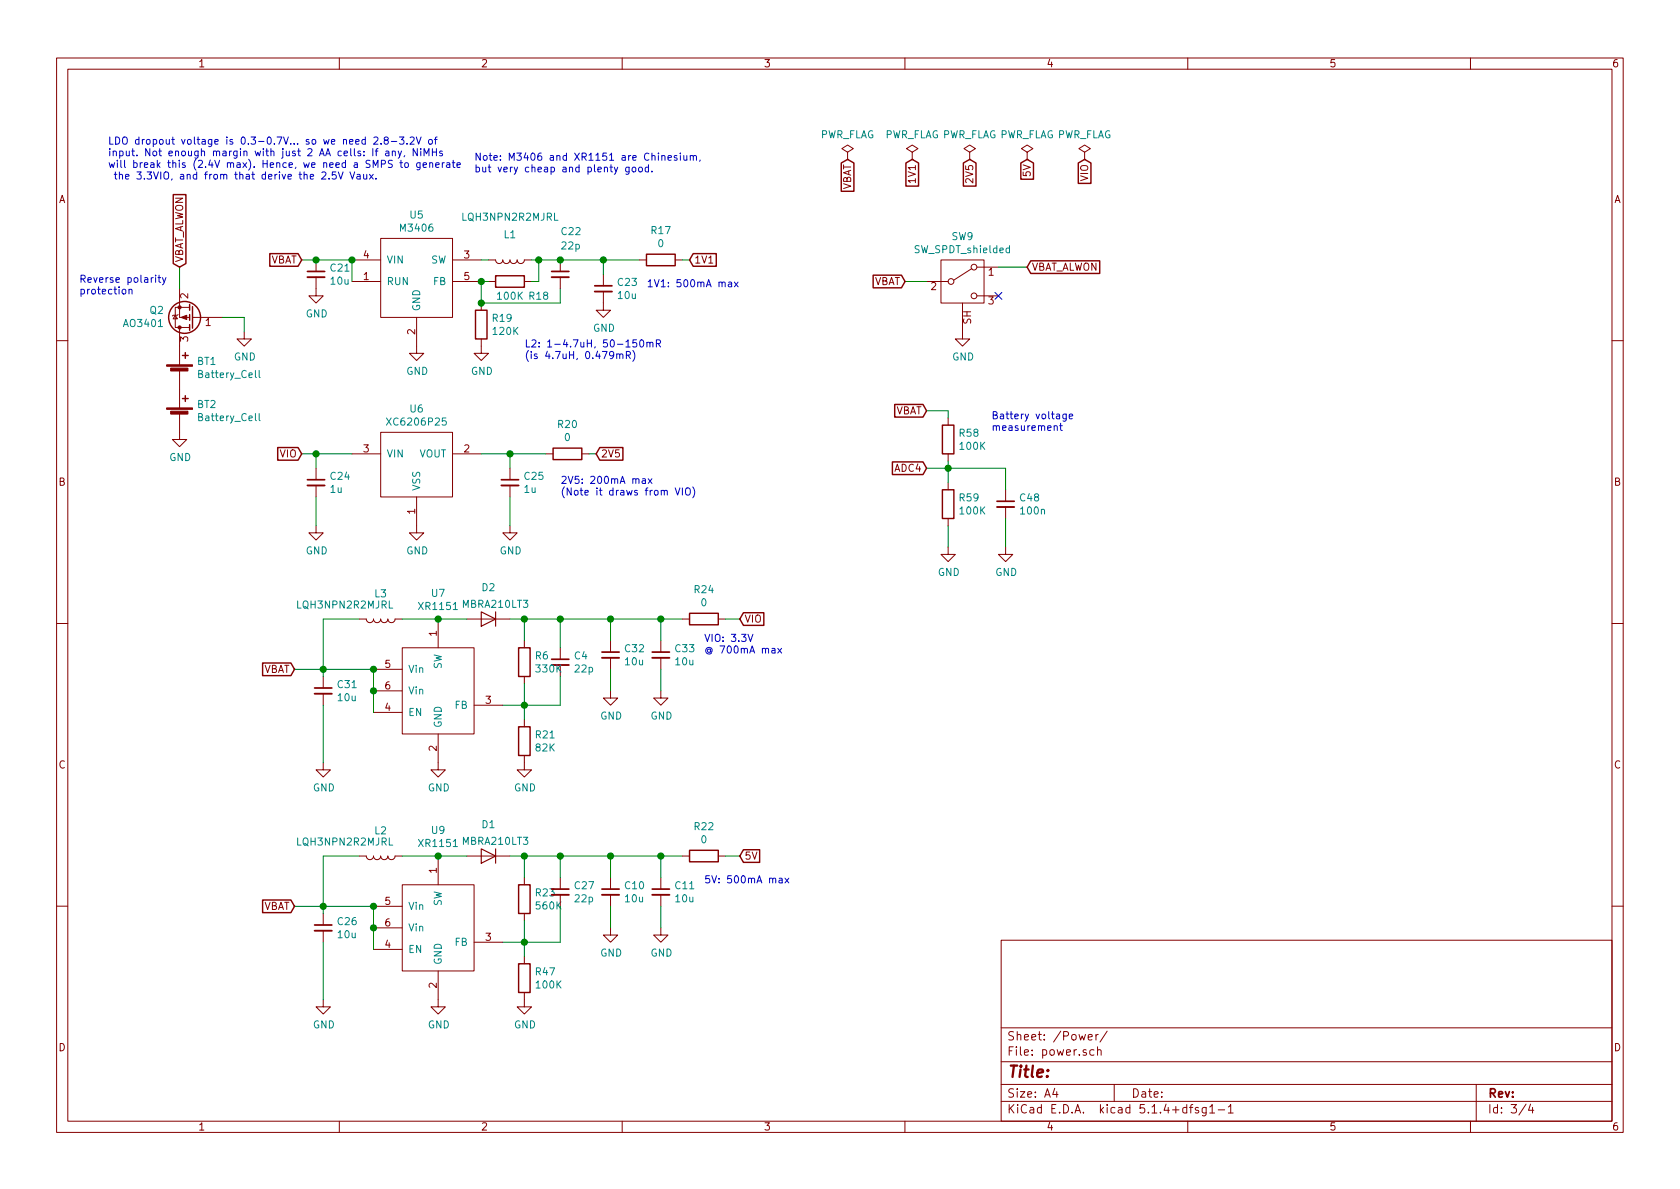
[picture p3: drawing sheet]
<svg xmlns="http://www.w3.org/2000/svg" width="297mm" height="210mm" viewBox="0 0 297 210" stroke-linecap="round" stroke-linejoin="round" font-family="sans-serif">
<g fill="none" stroke="#840000" stroke-width=".18">
<path d="M10 10.3h277v189.9h-277zM12 12.2h273v186.1h-273zM60 10.3v1.9M110 10.3v1.9M160 10.3v1.9M210 10.3v1.9M260 10.3v1.9M149.9 26.9l1-.6-1-.7-1.1 .7 1.1 .6v1.3M149.9 28.2h.1M161.3 26.9l1-.6-1-.7-1 .7 1 .6v1.3M161.3 28.2h.1M171.4 26.9l1.1-.6-1.1-.7-1 .7 1 .6v1.3"/>
<path d="M171.4 28.2h.1M181.6 26.9l1-.6-1-.7-1 .7 1 .6v1.3M181.6 28.2h.1M191.8 26.9l1-.6-1-.7-1 .7 1 .6v1.3M191.8 28.2h.1M31 55.7l.4 .7h-.8zM31.5 55.6l-.1 .1h-.8l-.1 .2M31.7 51v5.1h1.8M31.7 57.9v6.6M31.7 57.9h1.8M33.5 54.4h-2.5v3.5h.7M34 56.1h5.4"/>
<path d="M43.2 58.7v1.2h1.2l-1.2 1.3-1.3-1.3h1.3M55.9 49v3.3h1.2l-1.2 1.3-1.3-1.3h1.3M55.9 46v2M62.2 46h5.1M62.2 49.8h5.1M67.3 42.2h12.7v13.9h-12.7zM73.7 56.1v6.4h1.2l-1.2 1.2-1.3-1.2h1.3M80 46h5.1M80 49.8h5.1M85.1 59.9v2.6h1.3l-1.3 1.2-1.3-1.2h1.3M85.1 53.6v1.3M86.4 46h1.2a.63 .63 0 0 0 .7 .6 .63 .63 0 0 0 .6-.6 .63 .63 0 0 0 .6 .6 .63 .63 0 0 0 .7-.6 .63 .63 0 0 0 .6 .6 .63 .63 0 0 0 .6-.6 .63 .63 0 0 0 .7 .6 .63 .63 0 0 0 .6-.6h1.3"/>
<path d="M86.4 49.8h1.2M92.7 49.8h1.3M99.1 46v2M99.1 49v2M106.7 51.6v3.3h1.2l-1.2 1.2-1.3-1.2h1.3M106.7 48.5v2M113 46h1.3M119.4 46h1.2M163.8 49.8h3.8M166.4 46h7.6v7.6h-7.6zM170.2 53.6v6.3h1.2l-1.2 1.3-1.3-1.3h1.3M171.8 47.5l-3.1 2"/>
<path d="M172.7 52.3h3.8M172.7 47.2h3.8M10 60.2h2M31.7 73.1v4.6h1.3l-1.3 1.3-1.2-1.3h1.2M31.7 65.5v6.6M67.3 76.4h12.7v11.5h-12.7zM167.6 73.9v1.3M285 60.2h2M55.9 93v1.2h1.2l-1.2 1.3-1.3-1.3h1.3M55.9 82.8v2M55.9 85.8v2.1M62.2 80.3h5.1"/>
<path d="M73.7 87.9v6.3h1.2l-1.2 1.3-1.3-1.3h1.3M80 80.3h5.1M90.2 93v1.2h1.2l-1.2 1.3-1.3-1.3h1.3M90.2 82.8v2M90.2 85.8v2.1M96.5 80.3h1.3M102.9 80.3h1.2M167.6 96.8v1.2h1.3l-1.3 1.3-1.2-1.3h1.2M167.6 80.3v1.2M167.6 85.3v1.3M167.6 91.7v1.3M177.8 96.8v1.2h1.3l-1.3 1.3-1.3-1.3h1.3"/>
<path d="M177.8 86.6v2M177.8 89.7v2M10 110.3h2M57.1 119.6v2.1M63.5 109.5h1.3a.63 .63 0 0 0 .6 .6 .63 .63 0 0 0 .6-.6 .63 .63 0 0 0 .7 .6 .63 .63 0 0 0 .6-.6 .63 .63 0 0 0 .6 .6 .63 .63 0 0 0 .7-.6 .63 .63 0 0 0 .6 .6 .63 .63 0 0 0 .6-.6h1.3M66 118.4h5.1M71.1 114.5h12.7v15.3h-12.7zM77.5 109.5v5M82.5 109.5h7.7M92.7 113.3v1.2M92.7 119.6v1.3M99.1 114.5v2.1"/>
<path d="M99.1 117.6v2M107.9 113.3v2M107.9 116.3v2.1M116.8 113.3v2M116.8 116.3v2.1M120.6 109.5h1.3M127 109.5h1.3M285 110.3h2M57.1 134.9v1.2h1.3l-1.3 1.3-1.2-1.3h1.2M57.1 122.7v2M66 126h5.1M66 122.2h5.1"/>
<path d="M77.5 129.8v6.3h1.2l-1.2 1.3-1.3-1.3h1.3M83.8 124.7h5.1M92.7 133.6v2.5h1.3l-1.3 1.3-1.3-1.3h1.3M92.7 127.2v1.3M107.9 122.2v1.2h1.3l-1.3 1.3-1.2-1.3h1.2M116.8 122.2v1.2h1.3l-1.3 1.3-1.2-1.3h1.2M63.5 151.4h1.3a.63 .63 0 0 0 .6 .6 .63 .63 0 0 0 .6-.6 .63 .63 0 0 0 .7 .6 .63 .63 0 0 0 .6-.6 .63 .63 0 0 0 .6 .6 .63 .63 0 0 0 .7-.6 .63 .63 0 0 0 .6 .6 .63 .63 0 0 0 .6-.6h1.3M71.1 156.5h12.7v15.2h-12.7zM77.5 151.4v5.1M82.5 151.4h7.7M92.7 155.2v1.3M99.1 155.2v2"/>
<path d="M99.1 158.2v2.1M107.9 155.2v2M107.9 158.2v2.1M116.8 155.2v2M116.8 158.2v2.1M120.6 151.4h1.3M127 151.4h1.3M10 160.2h2M57.1 176.8v1.2h1.3l-1.3 1.3-1.2-1.3h1.2M57.1 161.5v2.1M57.1 164.6v2M66 167.9h5.1"/>
<path d="M66 160.3h5.1M66 164.1h5.1M77.5 171.7v6.3h1.2l-1.2 1.3-1.3-1.3h1.3M83.8 166.6h5.1M92.7 175.5v2.5h1.3l-1.3 1.3-1.3-1.3h1.3M92.7 161.5v1.3M92.7 169.2v1.2M107.9 164.1v1.2h1.3l-1.3 1.3-1.2-1.3h1.2M116.8 164.1v1.2h1.3l-1.3 1.3-1.2-1.3h1.2M177 166.3h108v32h-108zM285 160.2h2M60 198.3v1.9"/>
<path d="M110 198.3v1.9M160 198.3v1.9M177 194.8h108M177 191.8h108M177 187.8h108M177 181.8h108M186.5 192.5l-.4 1h1M186.8 193v1M192.4 183.4l.7-.1v-.3l-.5-.1-.2 .2 .1 .7h.6M193.4 185.7l-.4-.1-.3 .3 .1 .6 .2 .1 .4-.1M193.8 182.9v1M194.1 185.7l.2-.1 .3 .1 .1 .9"/>
<path d="M194.1 185.1v1.5M194.2 182.9l-.4 .2v.1M195.8 182.3l-1.3 2M197 191.8v3M210 198.3v1.9M210.3 195.8h.6M210.9 195.3l-.4 .2v1.3M211.9 195.9l-.4-.1-.2 .2 .1 .3 .5 .1v.3h-.6M213.3 195.8v1.2l-.3 .3h-.4M213.3 195.9l-.5-.1-.3 .3 .1 .6 .2 .1 .5-.1M213.9 195.8l.4-.5v1.5M213.9 196.8h.9"/>
<path d="M215.4 196.3h1.1M217.2 195.8l.4-.5v1.5M217.2 196.8h.8M260 198.3v1.9M261 191.8v6.5M269.8 195.2l-1.2 2M270.6 195.2l-.3 1.1h.9M271 195.8v1"/>
<circle cx="168.1" cy="49.8" r=".51"/>
<circle cx="172.2" cy="47.2" r=".51"/>
<circle cx="172.2" cy="52.3" r=".51"/>
</g>
<g fill="none" stroke="#840000" stroke-width=".33">
<path d="M54.4 49h3M97.5 49h3.1M105.2 51.6h3M54.4 85.8h3M88.6 85.8h3.1M176.3 89.7h3M97.5 117.6h3.1M106.4 116.3h3.1M115.3 116.3h3.1M55.6 122.7h3.1M97.5 158.2h3.1M106.4 158.2h3.1"/>
<path d="M115.3 158.2h3.1M55.6 164.6h3.1"/>
</g>
<g fill="none" stroke="#840000" stroke-width=".3">
<path d="M54.4 48h3M97.5 48h3.1M105.2 50.5h3M54.4 84.8h3M88.6 84.8h3.1M176.3 88.6h3M97.5 116.6h3.1M106.4 115.3h3.1M115.3 115.3h3.1M55.6 121.7h3.1M97.5 157.2h3.1M106.4 157.2h3.1"/>
<path d="M115.3 157.2h3.1M55.6 163.6h3.1"/>
</g>
<path d="M85.1 108.2l2.5 1.3-2.5 1.2zM87.6 108.2v2.5M85.1 150.1l2.5 1.3-2.5 1.2zM87.6 150.1v2.5" fill="none" stroke="#840000" stroke-width=".2"/>
<g fill="none" stroke="#840000" stroke-width=".25">
<path d="M30.6 34.4h2.3v12.2l-1.2 .6-1.1-.6zM148.7 28.8l1.2-.6 1.1 .6v5h-2.3zM160.2 28.8l1.1-.6 1.1 .6v4.1h-2.2zM170.3 28.8l1.1-.6 1.2 .6v4.1h-2.3zM180.5 28.8l1.1-.6 1.1 .6v2.9h-2.2zM190.7 28.8l1.1-.6 1.1 .6v3.6h-2.2zM33.5 53.8v1.1M33.5 55.6v1M33.5 57.4v1M34 54.2v3.8M47.7 44.9h5l.6 1.1-.6 1.1h-5zM84.1 54.9h2v5h-2z"/>
<path d="M87.6 48.8h5.1v2h-5.1zM114.3 45h5.1v2h-5.1zM122.6 44.9h4v2.2h-4l-.7-1.1zM154.4 48.7h5l.6 1.1-.6 1.1h-5zM182.2 46.1h12.2v2.3h-12.2l-.6-1.2zM32.3 70.5h1M32.3 62.9h1M32.8 62.4v1M32.8 70v1M49.1 79.1h3.6l.6 1.2-.6 1.1h-3.6zM97.8 79.2h5.1v2.1h-5.1zM106 79.1h4.1v2.3h-4.1l-.6-1.1z"/>
<path d="M158.2 71.5h5l.6 1.1-.6 1.2h-5zM166.6 75.2h2.1v5.1h-2.1zM157.8 81.7h5.4l.6 1.1-.6 1.1h-5.4zM166.6 86.6h2.1v5.1h-2.1zM46.4 117.2h5l.7 1.2-.7 1.1h-5zM91.7 114.5h2v5.1h-2zM121.9 108.5h5.1v2h-5.1zM131.4 108.4h3.7v2.2h-3.7l-.6-1.1zM91.7 128.5h2v5.1h-2zM46.4 159.2h5l.7 1.1-.7 1.1h-5zM91.7 156.5h2v5h-2zM121.9 150.4h5.1v2h-5.1z"/>
<path d="M131.4 150.3h2.9v2.2h-2.9l-.6-1.1zM91.7 170.4h2v5.1h-2z"/>
<circle cx="32.6" cy="56.1" r="2.82"/>
</g>
<path d="M178.5 43.9h-.4l-.2 .2 .1 .5h.5M178.5 43.4v1.3M45.8 73.1v1.1l.2 .2M45.8 65.5v1.1l.2 .2" fill="none" stroke="#008484" stroke-width=".18"/>
<g fill="#840000" stroke="#840000" stroke-width=".18">
<path d="M29.5 72.1h4.5v.3h-4.5z"/>
<path d="M30.2 72.7h3v.5h-3z"/>
<path d="M29.5 64.5h4.5v.3h-4.5z"/>
<path d="M30.2 65.1h3v.5h-3z"/>
<path d="M32 56.1l1-.4v.8z"/>
<circle cx="31.7" cy="54.4" r=".28"/>
<circle cx="31.7" cy="57.9" r=".28"/>
</g>
<g fill="none" stroke="#008400" stroke-width=".18">
<path d="M31.7 47.2v3.8M39.4 56.1h3.8v2.6M53.3 46h8.9v3.8M85.1 46h1.3M86.4 49.8h-1.3v3.8h14v-2.6M94 46h19M95.2 46v3.8h-1.2M106.7 46v2.5M120.6 46h1.3M160 49.8h3.8M176.5 47.2h5.1M163.8 72.6h3.8v1.3"/>
<path d="M53.3 80.3h8.9M55.9 80.3v2.5M55.9 87.9v5.1M85.1 80.3h11.4M90.2 80.3v2.5M90.2 87.9v5.1M104.1 80.3h1.3M163.8 82.8h14v3.8M167.6 81.5v3.8M167.6 93v3.8M177.8 91.7v5.1M52.1 118.4h13.9v7.6"/>
<path d="M63.5 109.5h-6.4v10.1M71.1 109.5h11.4M90.2 109.5h30.4M92.7 109.5v3.8M99.1 119.6v5.1h-10.2M99.1 109.5v5M107.9 109.5v3.8M107.9 118.4v3.8M116.8 109.5v3.8M116.8 118.4v3.8M128.3 109.5h2.5M57.1 124.7v10.2"/>
<path d="M92.7 120.9v6.3M63.5 151.4h-6.4v10.1M71.1 151.4h11.4M90.2 151.4h30.4M92.7 151.4v3.8M99.1 151.4v3.8M107.9 151.4v3.8M116.8 151.4v3.8M128.3 151.4h2.5M52.1 160.3h13.9v7.6M57.1 166.6v10.2M92.7 162.8v6.4"/>
<path d="M99.1 160.3v6.3h-10.2M107.9 160.3v3.8M116.8 160.3v3.8"/>
</g>
<g fill="none" stroke="#0000c2" stroke-width=".18">
<path d="M56.9 30.5l.5-.1 .2 .4v.2l-.8 .7h.8M58.2 31.5v.2M59.4 30.4h-.6l-.1 .6 .5-.1 .3 .2v.3l-.3 .3-.5-.2M59.8 30.4l.4 1.3 .5-1.3M61.9 30.4l.4 1.3 .4-1.3M63.1 30.9h.5l.1 .8M63.7 31.1l-.4 .1-.2 .2v.2h.6M64.3 30.8v.8l.3 .1 .2-.2M64.8 30.8v.9M65.3 30.8l.7 .9M66 30.8l-.7 .9M66.1 24.4l.5-.2 .2 .4v.2l-.8 .7h.8"/>
<path d="M66.3 26.7h.5M66.5 31.5v.2M66.8 26.3l-.3 .2v1.1M67.4 25.4v.1M68.1 24.8l-.1-.1v-.3l.1-.2 .4 .1 .2 .2-.1 .2-.6 .1-.1 .2v.3l.2 .2 .4-.1 .2-.1v-.3l-.3-.2M68.2 26.8h.5l.1 .8M68.8 27l-.4 .1-.3 .1 .1 .3h.6M69.2 25h1M69.4 26.8l.1-.1 .3 .1 .1 .8M69.4 26.7v.9M70.4 26.7l.3 .9M70.6 24.2h.8l-.4 .5 .4 .1v.6l-.2 .1-.6-.1"/>
<path d="M70.7 28.8h.5M70.9 28.3v1.1l.3 .2M71 26.7l-.4 1.2-.2 .1M71.6 27.5l-.2 .2M71.6 28.9l.2-.1 .4 .1v.5l-.1 .2h-.3l-.2-.1zM72 25.4v.1M72.5 24.4l.5-.2 .2 .4v.2l-.7 .7h.7M73.6 24.2l.4 1.3 .4-1.3M73.8 26.3v1.3l-.7-1.3v1.3M74.3 28.8l-.1 1.1-.2 .1h-.3M74.3 28.8h-.4l-.2 .2 .1 .6h.5M74.4 26.3v.1"/>
<path d="M74.4 26.7v.9M74.8 29.2l.6-.1v-.3h-.4l-.2 .2 .1 .6h.5M75 27.6v-1.3l.4 .9 .4-.9v1.3M75.9 24.7h.3l.3 .2-.2 .5-.3 .1-.2-.2zM76 28.9l.1-.1h.4v.8M76 28.8v.8M76.5 26.3v1.3M76.5 26.9h.7M76.8 24.7h.5M77 29.2l.6-.1v-.3h-.4l-.2 .2 .1 .6h.5M77.2 26.3v1.3M77.3 24.2l-.3 .2v1.1"/>
<path d="M78.2 26.8l-.3-.1-.2 .2 .1 .2 .4 .1v.3h-.5M78.2 28.8v.8M78.6 28.8h-.3l-.1 .2M79 28.8h.5v.8M79.5 29.1h-.4l-.2 .2 .2 .3h.4M80 28.8h.4M80.1 28.3v1.1l.3 .2M80.8 29.2l.6-.1-.1-.3h-.3l-.2 .2v.6h.5M111.2 29.6v1l-.2 .2h-.3M111.2 29.6h-.4l-.2 .2 .1 .5h.5M111.9 29.6h.3l.2 .1-.1 .6-.3 .1-.2-.2zM113 29.6h.3l.3 .2-.1 .5-.3 .1-.3-.2z"/>
<path d="M114.7 29.6h-.4l-.2 .2 .1 .5h.5M114.7 29.1v1.3M115.3 30.3v.1M117 27.6l.2-.1 .3 .1 .1 .7M118.1 27.9l.6-.1v-.2l-.4-.1-.2 .2 .1 .6h.5M119.7 27.6l-.3-.1-.2 .2 .1 .2 .4 .1v.3h-.5M120.3 27.1v.1M120.3 27.5v.8M120.9 27.5l.1 .8h.3l.1-.1M121.4 27.5v.8M122 27.6l.2-.1 .3 .1 .1 .7M122 27.5v.8"/>
<path d="M122.6 27.7l.2-.2 .3 .1v.7M123.8 28.3l-.1 .2M21.7 51.2l.3-.1 .2 .2-.1 .6-.3 .1-.2-.2zM22.8 51.3l.2-.2 .3 .1v.8M22.8 51.1v.9M27.5 48.7v.1M27.5 49.1v.8M27.9 49.1h.5M28.1 48.7v1.1l.3 .1M28.7 49.1l.3 .8M29.3 49.1l-.4 1.1-.2 .2M128.8 49.9h.5l.1 .8"/>
<path d="M129.4 50.2h-.5l-.1 .2 .1 .3h.5M129.8 49.9l.7 .8M130.5 49.9l-.7 .8M109 62.7l.2-.1h.3l.1 .8M109 62.6v.8M109.6 62.8l.2-.2h.3v.8M110.7 62.8l.7-.1v-.4l-.2-.2h-.5v1.3M111 62.8l.5 .6M111.9 62a1.47 1.47 0 0 1 0 1.9M112.5 60.1h-.6v.6l.2-.1h.4v.6l-.1 .2-.5-.2M113.2 60.2l.2-.1a.67 .67 0 0 1 .4 .6 .67 .67 0 0 1-.4 .7l-.2-.2-.1-.3zM114.4 60.6l.2-.1 .3 .1v.8"/>
<path d="M114.4 60.5v.9M114.9 60.7l.2-.2 .3 .1v.8M116.1 60.8l.6-.1 .1-.2-.1-.3-.2-.1h-.4v1.3M116.4 60.8l.4 .6M186.4 75.4l.2-.1h.3v.8M187.4 75.3h.4M187.5 74.8v1.1l.3 .2M188.5 73.2v1l-.2 .3-.3-.1M188.5 73.3l-.4-.1-.2 .3 .1 .5h.5M189.1 73.6l.6-.1-.1-.2-.4-.1-.1 .2v.6h.5M113.6 84.7h.5v.8M114.1 85h-.4l-.2 .2 .2 .3 .4-.1"/>
<path d="M114.6 84.7l.7 .8M115.3 84.7l-.7 .8M119.4 86.3l.4 1.2 .4-1.2M120.6 86.3v1.2M121.3 86.5l.1-.1a.42 .42 0 0 1 .6 .1 .88 .88 0 0 1-.3 1h-.3a1.07 1.07 0 0 1-.1-1zM122.5 86.1a1.47 1.47 0 0 1 0 1.9M132.3 112.2l.4 1.2 .4-1.2M136.5 114.7h.5v.8M137 115h-.4l-.2 .2 .1 .2h.5M137.5 114.6l.7 .9M138.2 114.6l-.7 .9M137.8 155.3h.5v.8"/>
<path d="M138.3 155.6h-.4l-.2 .2 .1 .3h.5M138.8 155.3l.7 .8M139.5 155.3l-.7 .8"/>
</g>
<g fill="#008400" stroke="#008400" stroke-width=".25">
<circle cx="92.7" cy="166.6" r=".51"/>
<circle cx="62.2" cy="46" r=".51"/>
<circle cx="85.1" cy="49.8" r=".51"/>
<circle cx="57.2" cy="160.3" r=".51"/>
<circle cx="57.2" cy="118.4" r=".51"/>
<circle cx="92.7" cy="124.7" r=".51"/>
<circle cx="116.8" cy="109.5" r=".51"/>
<circle cx="66" cy="122.2" r=".51"/>
<circle cx="66" cy="118.4" r=".51"/>
<circle cx="77.5" cy="109.5" r=".51"/>
<circle cx="108" cy="109.5" r=".51"/>
<circle cx="55.9" cy="46" r=".51"/>
<circle cx="90.2" cy="80.3" r=".51"/>
<circle cx="106.7" cy="46" r=".51"/>
<circle cx="95.3" cy="46" r=".51"/>
<circle cx="108" cy="151.4" r=".51"/>
<circle cx="92.7" cy="109.5" r=".51"/>
<circle cx="99.1" cy="109.5" r=".51"/>
<circle cx="55.9" cy="80.3" r=".51"/>
<circle cx="99.1" cy="46" r=".51"/>
<circle cx="116.8" cy="151.4" r=".51"/>
<circle cx="167.6" cy="82.8" r=".51"/>
<circle cx="85.1" cy="53.6" r=".51"/>
<circle cx="92.7" cy="151.4" r=".51"/>
<circle cx="99.1" cy="151.4" r=".51"/>
<circle cx="77.5" cy="151.4" r=".51"/>
<circle cx="66" cy="160.3" r=".51"/>
<circle cx="66" cy="164.1" r=".51"/>
</g>
<path d="M175.9 51.7l1.2 1.2M177.1 51.7l-1.2 1.2" fill="none" stroke="#000084" stroke-width=".18"/>
<text font-size="2.8" fill="#840000" x="178" y="190.5">Title:</text>
<g font-size="2.1" fill="#840000">
<text x="178" y="184">Sheet: /Power/</text>
<text x="178" y="186.7">File: power.sch</text>
<text x="178" y="196.9">KiCad E.D.A. kicad 5.1.4+dfsg1-1</text>
<text x="178" y="194.1">Size: A4</text>
<text x="200" y="194.1">Date:</text>
<text x="263" y="194.1">Rev:</text>
<text x="263" y="196.9">Id: 3/4</text>
</g>
<g font-size="1.8" fill="#840000">
<text x="35" y="11.9">1</text>
<text x="85" y="11.9">2</text>
<text x="135" y="11.9">3</text>
<text x="185" y="11.9">4</text>
<text x="235" y="11.9">5</text>
<text x="285" y="11.9">6</text>
<text x="10.4" y="35.9">A</text>
<text x="150.5" y="33.8" transform="rotate(-90 150.5 33.8)">VBAT</text>
<text x="161.9" y="32.1" transform="rotate(-90 161.9 32.1)">1V1</text>
<text x="172.1" y="32.1" transform="rotate(-90 172.1 32.1)">2V5</text>
<text x="182.2" y="31.1" transform="rotate(-90 182.2 31.1)">5V</text>
<text x="192.4" y="32" transform="rotate(-90 192.4 32)">VIO</text>
<text x="285.4" y="35.9">A</text>
<text x="32.4" y="46.5" transform="rotate(-90 32.4 46.5)">VBAT_ALWON</text>
<text x="47.7" y="46.6">VBAT</text>
<text x="64.3" y="45.7">4</text>
<text x="82.1" y="45.7">3</text>
<text x="122.7" y="46.6">1V1</text>
<text x="182.4" y="47.9">VBAT_ALWON</text>
<text x="33.3" y="52.8" transform="rotate(-90 33.3 52.8)">2</text>
<text x="64.3" y="49.5">1</text>
<text x="82.1" y="49.5">5</text>
<text x="154.4" y="50.4">VBAT</text>
<text x="164.6" y="51.3">2</text>
<text x="174.8" y="48.8">1</text>
<text x="174.8" y="53.8">3</text>
<text x="36.3" y="57.7">1</text>
<text x="73.4" y="59.2" transform="rotate(-90 73.4 59.2)">2</text>
<text x="171.7" y="57.3" transform="rotate(-90 171.7 57.3)">SH</text>
<text x="33.3" y="60.4" transform="rotate(-90 33.3 60.4)">3</text>
<text x="158.2" y="73.3">VBAT</text>
<text x="49.5" y="80.9">VIO</text>
<text x="64.3" y="80">3</text>
<text x="82.1" y="80">2</text>
<text x="106.2" y="80.9">2V5</text>
<text x="158.2" y="83.4">ADC4</text>
<text x="10.4" y="85.9">B</text>
<text x="285.4" y="85.9">B</text>
<text x="73.4" y="90.9" transform="rotate(-90 73.4 90.9)">1</text>
<text x="77.2" y="112.5" transform="rotate(-90 77.2 112.5)">1</text>
<text x="131.6" y="110.1">VIO</text>
<text x="46.5" y="119">VBAT</text>
<text x="68.1" y="118.1">5</text>
<text x="68.1" y="125.7">4</text>
<text x="68.1" y="121.9">6</text>
<text x="85.9" y="124.5">3</text>
<text x="10.4" y="135.9">C</text>
<text x="77.2" y="132.8" transform="rotate(-90 77.2 132.8)">2</text>
<text x="285.4" y="135.9">C</text>
<text x="77.2" y="154.4" transform="rotate(-90 77.2 154.4)">1</text>
<text x="131.6" y="152">5V</text>
<text x="46.5" y="160.9">VBAT</text>
<text x="68.1" y="160">5</text>
<text x="68.1" y="167.6">4</text>
<text x="68.1" y="163.8">6</text>
<text x="85.9" y="166.4">3</text>
<text x="77.2" y="174.7" transform="rotate(-90 77.2 174.7)">2</text>
<text x="10.4" y="185.9">D</text>
<text x="285.4" y="185.9">D</text>
<text x="35" y="199.9">1</text>
<text x="85" y="199.9">2</text>
<text x="135" y="199.9">3</text>
<text x="185" y="199.9">4</text>
<text x="235" y="199.9">5</text>
<text x="285" y="199.9">6</text>
</g>
<g font-size="1.8" fill="#0000c2">
<text x="19" y="25.6">LDO dropout voltage is 0.3-0.7V... so we need 2.8-3.2V of</text>
<text x="19" y="27.6">input. Not enough margin with just 2 AA cells: If any, NiMHs</text>
<text x="19" y="29.7">will break this (2.4V max). Hence, we need a SMPS to generate</text>
<text x="83.8" y="28.4">Note: M3406 and XR1151 are Chinesium,</text>
<text x="19.5" y="31.7">the 3.3VIO, and from that derive the 2.5V Vaux.</text>
<text x="83.8" y="30.5">but very cheap and plenty good.</text>
<text x="14" y="50">Reverse polarity</text>
<text x="14" y="52.1">protection</text>
<text x="114.3" y="50.8">1V1: 500mA max</text>
<text x="92.7" y="61.4">L2: 1-4.7uH, 50-150mR</text>
<text x="92.7" y="63.5">(is 4.7uH, 0.479mR)</text>
<text x="175.3" y="74.1">Battery voltage</text>
<text x="175.3" y="76.2">measurement</text>
<text x="99.1" y="85.6">2V5: 200mA max</text>
<text x="99.1" y="87.6">(Note it draws from VIO)</text>
<text x="124.5" y="113.5">VIO: 3.3V</text>
<text x="124.5" y="115.6">@ 700mA max</text>
<text x="124.5" y="156.2">5V: 500mA max</text>
</g>
<g font-size="1.8" fill="#008484">
<text x="144.9" y="24.5">PWR_FLAG</text>
<text x="156.3" y="24.5">PWR_FLAG PWR_FLAG PWR_FLAG PWR_FLAG</text>
<text x="71" y="41">M3406</text>
<text x="72.5" y="38.7">U5</text>
<text x="81.9" y="39">LQH3NPN2R2MJRL</text>
<text x="99.3" y="41.6">C22</text>
<text x="115.2" y="41.4">R17</text>
<text x="68.3" y="46.6">VIN</text>
<text x="76.1" y="46.6">SW</text>
<text x="89.2" y="42.1">L1</text>
<text x="99.4" y="44.1">22p</text>
<text x="116.4" y="43.7">0</text>
<text x="161.8" y="44.8">SW_SPDT_shielded</text>
<text x="168.3" y="42.5">SW9</text>
<text x="58.5" y="48">C21</text>
<text x="58.5" y="50.3">10u</text>
<text x="68.3" y="50.4">RUN</text>
<text x="76.6" y="50.4">FB</text>
<text x="88.1" y="53">100K</text>
<text x="93.6" y="53">R18</text>
<text x="109.3" y="50.6">C23</text>
<text x="109.3" y="52.9">10u</text>
<text x="22.1" y="57.8">AO3401</text>
<text x="26.5" y="55.5">Q2</text>
<text x="54.1" y="56.1">GND</text>
<text x="74.3" y="55.1" transform="rotate(-90 74.3 55.1)">GND</text>
<text x="87.1" y="56.9">R19</text>
<text x="87.3" y="59.2">120K</text>
<text x="104.9" y="58.7">GND</text>
<text x="34.9" y="64.5">BT1</text>
<text x="41.4" y="63.7">GND</text>
<text x="168.4" y="63.7">GND</text>
<text x="35.4" y="66.8">Battery_Cell</text>
<text x="71.8" y="66.3">GND</text>
<text x="83.3" y="66.3">GND</text>
<text x="34.9" y="72.2">BT2</text>
<text x="35.4" y="74.5">Battery_Cell</text>
<text x="68.9" y="75.3">XC6206P25</text>
<text x="72.5" y="72.9">U6</text>
<text x="98.7" y="75.7">R20</text>
<text x="99.8" y="78">0</text>
<text x="169.7" y="77.2">R58</text>
<text x="29.9" y="81.5">GND</text>
<text x="68.3" y="80.9">VIN</text>
<text x="74.1" y="80.9">VOUT</text>
<text x="169.8" y="79.5">100K</text>
<text x="58.4" y="87.2">1u</text>
<text x="58.5" y="84.9">C24</text>
<text x="74.3" y="86.9" transform="rotate(-90 74.3 86.9)">VSS</text>
<text x="92.7" y="87.2">1u</text>
<text x="92.8" y="84.9">C25</text>
<text x="169.7" y="88.7">R59</text>
<text x="180.4" y="88.7">C48</text>
<text x="169.8" y="91">100K</text>
<text x="180.6" y="91">100n</text>
<text x="54.1" y="98">GND</text>
<text x="71.8" y="98">GND</text>
<text x="88.3" y="98">GND</text>
<text x="165.8" y="101.8">GND</text>
<text x="176" y="101.8">GND</text>
<text x="52.7" y="107.6">LQH3NPN2R2MJRL</text>
<text x="66.3" y="105.6">L3</text>
<text x="74.3" y="107.9">XR1151</text>
<text x="76.4" y="105.6">U7</text>
<text x="81.9" y="107.5">MBRA210LT3</text>
<text x="85.2" y="104.5">D2</text>
<text x="122.8" y="104.9">R24</text>
<text x="124" y="107.2">0</text>
<text x="72.1" y="119">Vin</text>
<text x="78.1" y="118.4" transform="rotate(-90 78.1 118.4)">SW</text>
<text x="94.7" y="116.6">R6</text>
<text x="94.9" y="118.9">330K</text>
<text x="101.6" y="116.6">C4</text>
<text x="101.7" y="118.9">22p</text>
<text x="110.6" y="115.3">C32</text>
<text x="110.6" y="117.6">10u</text>
<text x="119.5" y="115.3">C33</text>
<text x="119.5" y="117.6">10u</text>
<text x="59.8" y="121.7">C31</text>
<text x="59.8" y="124">10u</text>
<text x="72.1" y="122.8">Vin</text>
<text x="80.4" y="125.3">FB</text>
<text x="72.1" y="126.6">EN</text>
<text x="78.1" y="128.8" transform="rotate(-90 78.1 128.8)">GND</text>
<text x="94.8" y="130.6">R21</text>
<text x="106.1" y="127.2">GND</text>
<text x="115" y="127.2">GND</text>
<text x="94.8" y="132.9">82K</text>
<text x="55.3" y="139.9">GND</text>
<text x="75.6" y="139.9">GND</text>
<text x="90.9" y="139.9">GND</text>
<text x="52.7" y="149.5">LQH3NPN2R2MJRL</text>
<text x="66.3" y="147.5">L2</text>
<text x="74.3" y="149.8">XR1151</text>
<text x="76.4" y="147.5">U9</text>
<text x="81.9" y="149.4">MBRA210LT3</text>
<text x="85.2" y="146.5">D1</text>
<text x="122.8" y="146.8">R22</text>
<text x="124" y="149.1">0</text>
<text x="72.1" y="160.9">Vin</text>
<text x="78.1" y="160.3" transform="rotate(-90 78.1 160.3)">SW</text>
<text x="94.8" y="158.5">R23</text>
<text x="94.9" y="160.8">560K</text>
<text x="101.7" y="157.2">C27</text>
<text x="101.7" y="159.6">22p</text>
<text x="110.6" y="157.2">C10</text>
<text x="110.6" y="159.6">10u</text>
<text x="119.5" y="157.2">C11</text>
<text x="119.5" y="159.6">10u</text>
<text x="59.8" y="163.6">C26</text>
<text x="59.8" y="165.9">10u</text>
<text x="72.1" y="164.7">Vin</text>
<text x="80.4" y="167.3">FB</text>
<text x="72.1" y="168.5">EN</text>
<text x="78.1" y="170.7" transform="rotate(-90 78.1 170.7)">GND</text>
<text x="94.8" y="172.5">R47</text>
<text x="106.1" y="169.2">GND</text>
<text x="115" y="169.2">GND</text>
<text x="94.9" y="174.8">100K</text>
<text x="55.3" y="181.9">GND</text>
<text x="75.6" y="181.9">GND</text>
<text x="90.9" y="181.9">GND</text>
</g>
</svg>
